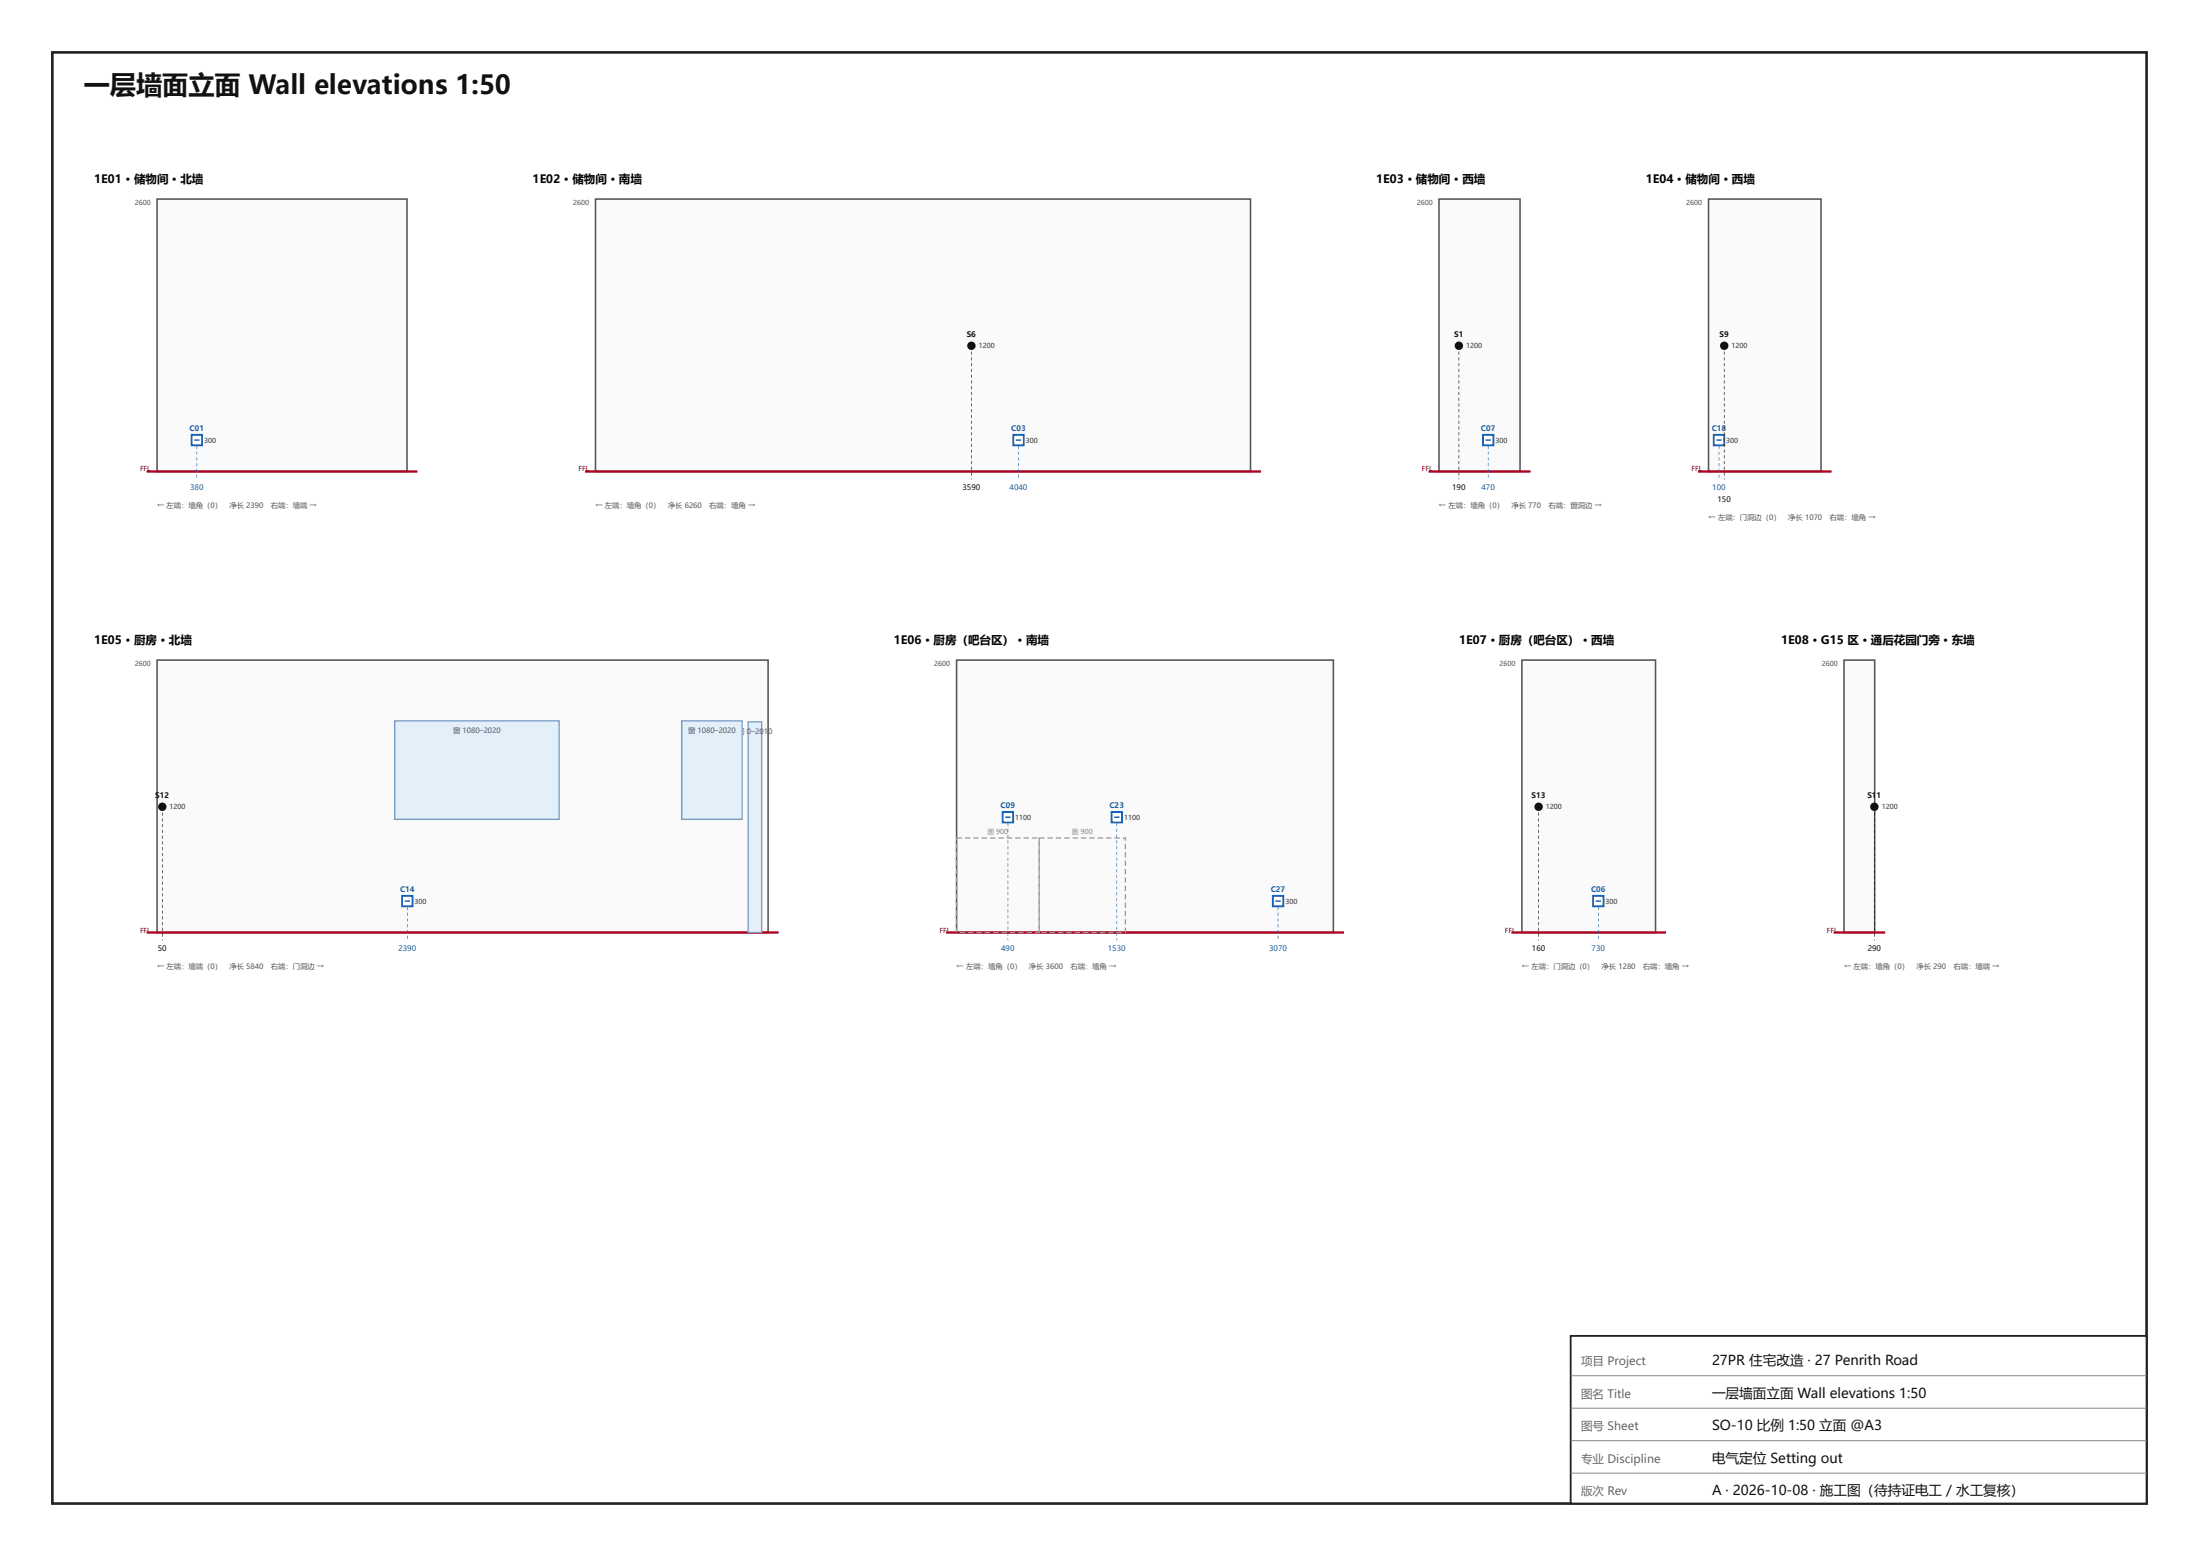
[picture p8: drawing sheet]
<svg xmlns="http://www.w3.org/2000/svg" width="420mm" height="297mm" viewBox="0 0 420 297" stroke-linecap="round" stroke-linejoin="round" font-family="sans-serif">
<path d="M10 10h400v277h-400z" fill="none" stroke="#222" stroke-width=".5"/>
<path d="M300 255h110v32h-110z" fill="#fff"/>
<path d="M300 255h110v32h-110z" fill="none" stroke="#222" stroke-width=".35"/>
<path d="M300 262.6h110M300 268.8h110M300 275h110M300 281.2h110" fill="none" stroke="#888" stroke-width=".19"/>
<path d="M30 38h47.7v52h-47.7z" fill="#fafafa"/>
<path d="M30 38h47.7v52h-47.7z" fill="none" stroke="#555" stroke-width=".3"/>
<path d="M28 90h51.7" fill="none" stroke="#b00020" stroke-width=".45"/>
<path d="M36.6 83h2v2h-2z" fill="#fff"/>
<path d="M36.6 83h2v2h-2z" fill="none" stroke="#1565c0" stroke-width=".35"/>
<path d="M37.1 84h1" fill="none" stroke="#1565c0" stroke-width=".3"/>
<path d="M37.5 85.1h.2v.6h-.2zM37.5 86.2h.2v.6h-.2zM37.5 87.3h.2v.6h-.2zM37.5 88.4h.2v.6h-.2zM37.5 89.5h.2v.6h-.2zM37.5 90.6h.2v.6h-.2z" fill="#1565c0"/>
<path d="M113.7 38h125.1v52h-125.1z" fill="#fafafa"/>
<path d="M113.7 38h125.1v52h-125.1z" fill="none" stroke="#555" stroke-width=".3"/>
<path d="M111.7 90h129.1" fill="none" stroke="#b00020" stroke-width=".45"/>
<g fill="#111">
<path d="M185.5 67.1h.1v.6h-.1zM185.5 68.2h.1v.6h-.1zM185.5 69.3h.1v.6h-.1zM185.5 70.4h.1v.6h-.1zM185.5 71.5h.1v.6h-.1zM185.5 72.6h.1v.6h-.1zM185.5 73.7h.1v.6h-.1zM185.5 74.8h.1v.6h-.1zM185.5 75.9h.1v.6h-.1zM185.5 77h.1v.6h-.1zM185.5 78.1h.1v.6h-.1zM185.5 79.2h.1v.6h-.1zM185.5 80.3h.1v.6h-.1zM185.5 81.4h.1v.6h-.1zM185.5 82.5h.1v.6h-.1zM185.5 83.6h.1v.6h-.1zM185.5 84.7h.1v.6h-.1zM185.5 85.8h.1v.6h-.1zM185.5 86.9h.1v.6h-.1zM185.5 88h.1v.6h-.1zM185.5 89.1h.1v.6h-.1zM185.5 90.2h.1v.6h-.1zM185.5 91.3h.1v.2h-.1z"/>
<circle cx="185.5" cy="66" r=".8"/>
</g>
<path d="M193.5 83h2v2h-2z" fill="#fff"/>
<path d="M193.5 83h2v2h-2z" fill="none" stroke="#1565c0" stroke-width=".35"/>
<path d="M194 84h1" fill="none" stroke="#1565c0" stroke-width=".3"/>
<path d="M194.5 85.1h.1v.6h-.1zM194.5 86.2h.1v.6h-.1zM194.5 87.3h.1v.6h-.1zM194.5 88.4h.1v.6h-.1zM194.5 89.5h.1v.6h-.1zM194.5 90.6h.1v.6h-.1z" fill="#1565c0"/>
<path d="M274.8 38h15.5v52h-15.5z" fill="#fafafa"/>
<path d="M274.8 38h15.5v52h-15.5z" fill="none" stroke="#555" stroke-width=".3"/>
<path d="M272.8 90h19.5" fill="none" stroke="#b00020" stroke-width=".45"/>
<g fill="#111">
<path d="M278.6 67.1h.1v.6h-.1zM278.6 68.2h.1v.6h-.1zM278.6 69.3h.1v.6h-.1zM278.6 70.4h.1v.6h-.1zM278.6 71.5h.1v.6h-.1zM278.6 72.6h.1v.6h-.1zM278.6 73.7h.1v.6h-.1zM278.6 74.8h.1v.6h-.1zM278.6 75.9h.1v.6h-.1zM278.6 77h.1v.6h-.1zM278.6 78.1h.1v.6h-.1zM278.6 79.2h.1v.6h-.1zM278.6 80.3h.1v.6h-.1zM278.6 81.4h.1v.6h-.1zM278.6 82.5h.1v.6h-.1zM278.6 83.6h.1v.6h-.1zM278.6 84.7h.1v.6h-.1zM278.6 85.8h.1v.6h-.1zM278.6 86.9h.1v.6h-.1zM278.6 88h.1v.6h-.1zM278.6 89.1h.1v.6h-.1zM278.6 90.2h.1v.6h-.1zM278.6 91.3h.1v.2h-.1z"/>
<circle cx="278.6" cy="66" r=".8"/>
</g>
<path d="M283.2 83h2v2h-2z" fill="#fff"/>
<path d="M283.2 83h2v2h-2z" fill="none" stroke="#1565c0" stroke-width=".35"/>
<path d="M283.7 84h1" fill="none" stroke="#1565c0" stroke-width=".3"/>
<path d="M284.2 85.1h.1v.6h-.1zM284.2 86.2h.1v.6h-.1zM284.2 87.3h.1v.6h-.1zM284.2 88.4h.1v.6h-.1zM284.2 89.5h.1v.6h-.1zM284.2 90.6h.1v.6h-.1z" fill="#1565c0"/>
<path d="M326.3 38h21.5v52h-21.5z" fill="#fafafa"/>
<path d="M326.3 38h21.5v52h-21.5z" fill="none" stroke="#555" stroke-width=".3"/>
<path d="M324.3 90h25.5" fill="none" stroke="#b00020" stroke-width=".45"/>
<path d="M327.3 83h2v2h-2z" fill="#fff"/>
<path d="M327.3 83h2v2h-2z" fill="none" stroke="#1565c0" stroke-width=".35"/>
<path d="M327.8 84h1" fill="none" stroke="#1565c0" stroke-width=".3"/>
<path d="M328.3 85.1h.1v.6h-.1zM328.3 86.2h.1v.6h-.1zM328.3 87.3h.1v.6h-.1zM328.3 88.4h.1v.6h-.1zM328.3 89.5h.1v.6h-.1zM328.3 90.6h.1v.6h-.1z" fill="#1565c0"/>
<g fill="#111">
<path d="M329.3 67.1h.1v.6h-.1zM329.3 68.2h.1v.6h-.1zM329.3 69.3h.1v.6h-.1zM329.3 70.4h.1v.6h-.1zM329.3 71.5h.1v.6h-.1zM329.3 72.6h.1v.6h-.1zM329.3 73.7h.1v.6h-.1zM329.3 74.8h.1v.6h-.1zM329.3 75.9h.1v.6h-.1zM329.3 77h.1v.6h-.1zM329.3 78.1h.1v.6h-.1zM329.3 79.2h.1v.6h-.1zM329.3 80.3h.1v.6h-.1zM329.3 81.4h.1v.6h-.1zM329.3 82.5h.1v.6h-.1zM329.3 83.6h.1v.6h-.1zM329.3 84.7h.1v.6h-.1zM329.3 85.8h.1v.6h-.1zM329.3 86.9h.1v.6h-.1zM329.3 88h.1v.6h-.1zM329.3 89.1h.1v.6h-.1zM329.3 90.2h.1v.6h-.1zM329.3 91.3h.1v.2h-.1z"/>
<circle cx="329.3" cy="66" r=".8"/>
</g>
<path d="M30 126h116.7v52h-116.7z" fill="#fafafa"/>
<path d="M30 126h116.7v52h-116.7z" fill="none" stroke="#555" stroke-width=".3"/>
<path d="M28 178h120.7" fill="none" stroke="#b00020" stroke-width=".45"/>
<path d="M142.9 137.8h2.6v40.2h-2.6z" fill="#e3f0fa"/>
<path d="M142.9 137.8h2.6v40.2h-2.6z" fill="none" stroke="#7a9cb8" stroke-width=".25"/>
<path d="M75.4 137.6h31.4v18.8h-31.4z" fill="#e3f0fa"/>
<path d="M75.4 137.6h31.4v18.8h-31.4z" fill="none" stroke="#7a9cb8" stroke-width=".25"/>
<path d="M130.2 137.6h11.6v18.8h-11.6z" fill="#e3f0fa"/>
<path d="M130.2 137.6h11.6v18.8h-11.6z" fill="none" stroke="#7a9cb8" stroke-width=".25"/>
<g fill="#111">
<path d="M30.9 155.1h.2v.6h-.2zM30.9 156.2h.2v.6h-.2zM30.9 157.3h.2v.6h-.2zM30.9 158.4h.2v.6h-.2zM30.9 159.5h.2v.6h-.2zM30.9 160.6h.2v.6h-.2zM30.9 161.7h.2v.6h-.2zM30.9 162.8h.2v.6h-.2zM30.9 163.9h.2v.6h-.2zM30.9 165h.2v.6h-.2zM30.9 166.1h.2v.6h-.2zM30.9 167.2h.2v.6h-.2zM30.9 168.3h.2v.6h-.2zM30.9 169.4h.2v.6h-.2zM30.9 170.5h.2v.6h-.2zM30.9 171.6h.2v.6h-.2zM30.9 172.7h.2v.6h-.2zM30.9 173.8h.2v.6h-.2zM30.9 174.9h.2v.6h-.2zM30.9 176h.2v.6h-.2zM30.9 177.1h.2v.6h-.2zM30.9 178.2h.2v.6h-.2zM30.9 179.3h.2v.2h-.2z"/>
<circle cx="31" cy="154" r=".8"/>
</g>
<path d="M76.8 171h2v2h-2z" fill="#fff"/>
<path d="M76.8 171h2v2h-2z" fill="none" stroke="#1565c0" stroke-width=".35"/>
<path d="M77.3 172h1" fill="none" stroke="#1565c0" stroke-width=".3"/>
<path d="M77.7 173.1h.2v.6h-.2zM77.7 174.2h.2v.6h-.2zM77.7 175.3h.2v.6h-.2zM77.7 176.4h.2v.6h-.2zM77.7 177.5h.2v.6h-.2zM77.7 178.6h.2v.6h-.2z" fill="#1565c0"/>
<path d="M182.7 126h72v52h-72z" fill="#fafafa"/>
<path d="M182.7 126h72v52h-72z" fill="none" stroke="#555" stroke-width=".3"/>
<path d="M180.7 178h76" fill="none" stroke="#b00020" stroke-width=".45"/>
<g fill="#999">
<path d="M200.1 159.8h1v.3h-1zM201.7 159.8h1v.3h-1zM203.3 159.8h1v.3h-1zM204.9 159.8h1v.3h-1zM206.5 159.8h1v.3h-1zM208.1 159.8h1v.3h-1zM209.7 159.8h1v.3h-1zM211.3 159.8h1v.3h-1zM212.9 159.8h1v.3h-1zM214.5 159.8h.6v.7h-.3v-.5h.2v.1h-.5zM214.8 161.1h.3v1h-.3zM214.8 162.7h.3v1h-.3zM214.8 164.3h.3v1h-.3zM214.8 165.9h.3v1h-.3zM214.8 167.5h.3v1h-.3zM214.8 169.1h.3v1h-.3zM214.8 170.7h.3v1h-.3zM214.8 172.3h.3v1h-.3zM214.8 173.9h.3v1h-.3zM214.8 175.5h.3v1h-.3zM214.8 177.1h.3v1h-.2l.1-.2-.2 .1zM213.3 177.9h1v.2h-1zM211.7 177.9h1v.2h-1zM210.1 177.9h1v.2h-1zM208.5 177.9h1v.2h-1zM206.9 177.9h1v.2h-1zM205.3 177.9h1v.2h-1zM203.7 177.9h1v.2h-1zM202.1 177.9h1v.2h-1zM200.5 177.9h1v.2h-1zM198.9 177.9h1v.2h-1zM198.4 176.8h.2v1h-.2zM198.4 175.2h.2v1h-.2zM198.4 173.6h.2v1h-.2zM198.4 172h.2v1h-.2zM198.4 170.4h.2v1h-.2zM198.4 168.8h.2v1h-.2zM198.4 167.2h.2v1h-.2zM198.4 165.6h.2v1h-.2zM198.4 164h.2v1h-.2zM198.4 162.4h.2v1h-.2zM198.4 160.8h.2v1h-.2zM198.4 159.8h1.1v.3h-1v-.1h.1v.2h-.2z"/>
<path d="M184.3 159.8h1v.3h-1zM185.9 159.8h1v.3h-1zM187.5 159.8h1v.3h-1zM189.1 159.8h1v.3h-1zM190.7 159.8h1v.3h-1zM192.3 159.8h1v.3h-1zM193.9 159.8h1v.3h-1zM195.5 159.8h1v.3h-1zM197.1 159.8h1v.3h-1zM198.4 160.2h.2v1h-.2zM198.4 161.8h.2v1h-.2zM198.4 163.4h.2v1h-.2zM198.4 165h.2v1h-.2zM198.4 166.6h.2v1h-.2zM198.4 168.2h.2v1h-.2zM198.4 169.8h.2v1h-.2zM198.4 171.4h.2v1h-.2zM198.4 173h.2v1h-.2zM198.4 174.6h.2v1h-.2zM198.4 176.2h.2v1h-.2zM197.7 177.9h.8v.1h-.1v-.2h.2v.3h-.9zM196.1 177.9h1v.2h-1zM194.5 177.9h1v.2h-1zM192.9 177.9h1v.2h-1zM191.3 177.9h1v.2h-1zM189.7 177.9h1v.2h-1zM188.1 177.9h1v.2h-1zM186.5 177.9h1v.2h-1zM184.9 177.9h1v.2h-1zM183.3 177.9h1v.2h-1zM182.6 177h.2v1h-.2zM182.6 175.4h.2v1h-.2zM182.6 173.8h.2v1h-.2zM182.6 172.2h.2v1h-.2zM182.6 170.6h.2v1h-.2zM182.6 169h.2v1h-.2zM182.6 167.4h.2v1h-.2zM182.6 165.8h.2v1h-.2zM182.6 164.2h.2v1h-.2zM182.6 162.6h.2v1h-.2zM182.6 161h.2v1h-.2zM182.6 159.8h1.1v.3h-1v-.1h.1v.4h-.2z"/>
</g>
<path d="M191.5 155h2v2h-2z" fill="#fff"/>
<path d="M191.5 155h2v2h-2z" fill="none" stroke="#1565c0" stroke-width=".35"/>
<path d="M192 156h1" fill="none" stroke="#1565c0" stroke-width=".3"/>
<path d="M192.4 157.1h.2v.6h-.2zM192.4 158.2h.2v.6h-.2zM192.4 159.3h.2v.6h-.2zM192.4 160.4h.2v.6h-.2zM192.4 161.5h.2v.6h-.2zM192.4 162.6h.2v.6h-.2zM192.4 163.7h.2v.6h-.2zM192.4 164.8h.2v.6h-.2zM192.4 165.9h.2v.6h-.2zM192.4 167h.2v.6h-.2zM192.4 168.1h.2v.6h-.2zM192.4 169.2h.2v.6h-.2zM192.4 170.3h.2v.6h-.2zM192.4 171.4h.2v.6h-.2zM192.4 172.5h.2v.6h-.2zM192.4 173.6h.2v.6h-.2zM192.4 174.7h.2v.6h-.2zM192.4 175.8h.2v.6h-.2zM192.4 176.9h.2v.6h-.2zM192.4 178h.2v.6h-.2zM192.4 179.1h.2v.4h-.2z" fill="#1565c0"/>
<path d="M212.3 155h2v2h-2z" fill="#fff"/>
<path d="M212.3 155h2v2h-2z" fill="none" stroke="#1565c0" stroke-width=".35"/>
<path d="M212.8 156h1" fill="none" stroke="#1565c0" stroke-width=".3"/>
<path d="M213.2 157.1h.2v.6h-.2zM213.2 158.2h.2v.6h-.2zM213.2 159.3h.2v.6h-.2zM213.2 160.4h.2v.6h-.2zM213.2 161.5h.2v.6h-.2zM213.2 162.6h.2v.6h-.2zM213.2 163.7h.2v.6h-.2zM213.2 164.8h.2v.6h-.2zM213.2 165.9h.2v.6h-.2zM213.2 167h.2v.6h-.2zM213.2 168.1h.2v.6h-.2zM213.2 169.2h.2v.6h-.2zM213.2 170.3h.2v.6h-.2zM213.2 171.4h.2v.6h-.2zM213.2 172.5h.2v.6h-.2zM213.2 173.6h.2v.6h-.2zM213.2 174.7h.2v.6h-.2zM213.2 175.8h.2v.6h-.2zM213.2 176.9h.2v.6h-.2zM213.2 178h.2v.6h-.2zM213.2 179.1h.2v.4h-.2z" fill="#1565c0"/>
<path d="M243.1 171h2v2h-2z" fill="#fff"/>
<path d="M243.1 171h2v2h-2z" fill="none" stroke="#1565c0" stroke-width=".35"/>
<path d="M243.6 172h1" fill="none" stroke="#1565c0" stroke-width=".3"/>
<path d="M244 173.1h.2v.6h-.2zM244 174.2h.2v.6h-.2zM244 175.3h.2v.6h-.2zM244 176.4h.2v.6h-.2zM244 177.5h.2v.6h-.2zM244 178.6h.2v.6h-.2z" fill="#1565c0"/>
<path d="M290.7 126h25.5v52h-25.5z" fill="#fafafa"/>
<path d="M290.7 126h25.5v52h-25.5z" fill="none" stroke="#555" stroke-width=".3"/>
<path d="M288.7 178h29.5" fill="none" stroke="#b00020" stroke-width=".45"/>
<g fill="#111">
<path d="M293.8 155.1h.1v.6h-.1zM293.8 156.2h.1v.6h-.1zM293.8 157.3h.1v.6h-.1zM293.8 158.4h.1v.6h-.1zM293.8 159.5h.1v.6h-.1zM293.8 160.6h.1v.6h-.1zM293.8 161.7h.1v.6h-.1zM293.8 162.8h.1v.6h-.1zM293.8 163.9h.1v.6h-.1zM293.8 165h.1v.6h-.1zM293.8 166.1h.1v.6h-.1zM293.8 167.2h.1v.6h-.1zM293.8 168.3h.1v.6h-.1zM293.8 169.4h.1v.6h-.1zM293.8 170.5h.1v.6h-.1zM293.8 171.6h.1v.6h-.1zM293.8 172.7h.1v.6h-.1zM293.8 173.8h.1v.6h-.1zM293.8 174.9h.1v.6h-.1zM293.8 176h.1v.6h-.1zM293.8 177.1h.1v.6h-.1zM293.8 178.2h.1v.6h-.1zM293.8 179.3h.1v.2h-.1z"/>
<circle cx="293.9" cy="154" r=".8"/>
</g>
<path d="M304.3 171h2v2h-2z" fill="#fff"/>
<path d="M304.3 171h2v2h-2z" fill="none" stroke="#1565c0" stroke-width=".35"/>
<path d="M304.8 172h1" fill="none" stroke="#1565c0" stroke-width=".3"/>
<path d="M305.2 173.1h.1v.6h-.1zM305.2 174.2h.1v.6h-.1zM305.2 175.3h.1v.6h-.1zM305.2 176.4h.1v.6h-.1zM305.2 177.5h.1v.6h-.1zM305.2 178.6h.1v.6h-.1z" fill="#1565c0"/>
<path d="M352.2 126h5.9v52h-5.9z" fill="#fafafa"/>
<path d="M352.2 126h5.9v52h-5.9z" fill="none" stroke="#555" stroke-width=".3"/>
<path d="M350.2 178h9.9" fill="none" stroke="#b00020" stroke-width=".45"/>
<g fill="#111">
<path d="M357.9 155.1h.2v.6h-.2zM357.9 156.2h.2v.6h-.2zM357.9 157.3h.2v.6h-.2zM357.9 158.4h.2v.6h-.2zM357.9 159.5h.2v.6h-.2zM357.9 160.6h.2v.6h-.2zM357.9 161.7h.2v.6h-.2zM357.9 162.8h.2v.6h-.2zM357.9 163.9h.2v.6h-.2zM357.9 165h.2v.6h-.2zM357.9 166.1h.2v.6h-.2zM357.9 167.2h.2v.6h-.2zM357.9 168.3h.2v.6h-.2zM357.9 169.4h.2v.6h-.2zM357.9 170.5h.2v.6h-.2zM357.9 171.6h.2v.6h-.2zM357.9 172.7h.2v.6h-.2zM357.9 173.8h.2v.6h-.2zM357.9 174.9h.2v.6h-.2zM357.9 176h.2v.6h-.2zM357.9 177.1h.2v.6h-.2zM357.9 178.2h.2v.6h-.2zM357.9 179.3h.2v.2h-.2z"/>
<circle cx="358" cy="154" r=".8"/>
</g>
<text font-size="5" fill="#111" x="16" y="18">一层墙面立面 Wall elevations 1:50</text>
<g font-size="2.6" fill="#111">
<text x="327" y="260.6">27PR 住宅改造 · 27 Penrith Road</text>
<text x="327" y="266.8">一层墙面立面 Wall elevations 1:50</text>
<text x="327" y="273">SO-10 比例 1:50 立面 @A3</text>
<text x="327" y="279.2">电气定位 Setting out</text>
<text x="327" y="285.4">A · 2026-10-08 · 施工图（待持证电工 / 水工复核）</text>
</g>
<g font-size="2.2">
<text x="18" y="35">1E01 · 储物间 · 北墙</text>
<text x="101.7" y="35">1E02 · 储物间 · 南墙</text>
<text x="262.8" y="35">1E03 · 储物间 · 西墙</text>
<text x="314.3" y="35">1E04 · 储物间 · 西墙</text>
<text x="18" y="123">1E05 · 厨房 · 北墙</text>
<text x="170.7" y="123">1E06 · 厨房（吧台区） · 南墙</text>
<text x="278.7" y="123">1E07 · 厨房（吧台区） · 西墙</text>
<text x="340.2" y="123">1E08 · G15 区 · 通后花园门旁 · 东墙</text>
</g>
<g font-size="2.2" fill="#666">
<text x="302" y="260.6">项目 Project</text>
<text x="302" y="266.8">图名 Title</text>
<text x="302" y="273">图号 Sheet</text>
<text x="302" y="279.2">专业 Discipline</text>
<text x="302" y="285.4">版次 Rev</text>
</g>
<g font-size="1.4" fill="#111">
<text x="184.7" y="64.3">S6</text>
<text x="277.8" y="64.3">S1</text>
<text x="328.4" y="64.3">S9</text>
<text x="183.8" y="93.6">3590</text>
<text x="277.4" y="93.6">190</text>
<text x="328.1" y="95.9">150</text>
<text x="29.7" y="152.3">S12</text>
<text x="292.5" y="152.3">S13</text>
<text x="356.7" y="152.3">S1</text>
<text x="358.4" y="152.3">1</text>
<text x="30.1" y="181.6">50</text>
<text x="292.6" y="181.6">160</text>
<text x="356.7" y="181.6">290</text>
</g>
<g font-size="1.4" fill="#1565c0">
<text x="36.2" y="82.3">C01</text>
<text x="193.2" y="82.3">C03</text>
<text x="282.9" y="82.3">C07</text>
<text x="326.9" y="82.3">C18</text>
<text x="36.3" y="93.6">380</text>
<text x="192.8" y="93.6">4040</text>
<text x="283" y="93.6">470</text>
<text x="327" y="93.6">100</text>
<text x="191.1" y="154.3">C09</text>
<text x="211.9" y="154.3">C23</text>
<text x="76.4" y="170.3">C14</text>
<text x="242.7" y="170.3">C27</text>
<text x="303.9" y="170.3">C06</text>
<text x="76.1" y="181.6">2390</text>
<text x="191.2" y="181.6">490</text>
<text x="211.6" y="181.6">1530</text>
<text x="242.4" y="181.6">3070</text>
<text x="304" y="181.6">730</text>
</g>
<g font-size="1.4" fill="#555">
<text x="30" y="96.9">← 左端：墙角（0）</text>
<text x="43.8" y="96.9">净长 2390</text>
<text x="51.7" y="96.9">右端：墙端 →</text>
<text x="113.7" y="96.9">← 左端：墙角（0）</text>
<text x="127.6" y="96.9">净长 6260</text>
<text x="135.5" y="96.9">右端：墙角 →</text>
<text x="274.8" y="96.9">← 左端：墙角（0）</text>
<text x="288.7" y="96.9">净长 770</text>
<text x="295.8" y="96.9">右端：窗洞边 →</text>
<text x="326.3" y="99.2">← 左端：门洞边（0）</text>
<text x="341.6" y="99.2">净长 1070</text>
<text x="349.5" y="99.2">右端：墙角 →</text>
<text x="30" y="184.9">← 左端：墙端（0）</text>
<text x="43.8" y="184.9">净长 5840</text>
<text x="51.7" y="184.9">右端：门洞边 →</text>
<text x="182.7" y="184.9">← 左端：墙角（0）</text>
<text x="196.5" y="184.9">净长 3600</text>
<text x="204.4" y="184.9">右端：墙角 →</text>
<text x="290.7" y="184.9">← 左端：门洞边（0）</text>
<text x="305.9" y="184.9">净长 1280</text>
<text x="313.8" y="184.9">右端：墙角 →</text>
<text x="352.2" y="184.9">← 左端：墙角（0）</text>
<text x="366" y="184.9">净长 290</text>
<text x="373.1" y="184.9">右端：墙端 →</text>
</g>
<g font-size="1.4" fill="#557">
<text x="86.5" y="140">窗 1080–2020</text>
<text x="131.4" y="140">窗 1080–2020 门 0–20</text>
<text x="145.9" y="140.2">10</text>
</g>
<g font-size="1.3" fill="#555">
<text x="25.7" y="39.2">2600</text>
<text x="109.5" y="39.2">2600</text>
<text x="270.6" y="39.2">2600</text>
<text x="322.1" y="39.2">2600</text>
<text x="25.7" y="127.2">2600</text>
<text x="178.5" y="127.2">2600</text>
<text x="286.4" y="127.2">2600</text>
<text x="348" y="127.2">2600</text>
</g>
<g font-size="1.3" fill="#333">
<text x="186.9" y="66.5">1200</text>
<text x="280" y="66.5">1200</text>
<text x="330.7" y="66.5">1200</text>
<text x="39" y="84.5">300</text>
<text x="195.9" y="84.5">300</text>
<text x="285.6" y="84.5">300</text>
<text x="329.7" y="84.5">300</text>
<text x="32.4" y="154.5">1200</text>
<text x="295.3" y="154.5">1200</text>
<text x="359.4" y="154.5">1200</text>
<text x="193.9" y="156.5">1100</text>
<text x="214.7" y="156.5">1100</text>
<text x="79.2" y="172.5">300</text>
<text x="245.5" y="172.5">300</text>
<text x="306.7" y="172.5">300</text>
</g>
<g font-size="1.3" fill="#b00020">
<text x="26.7" y="90">FFL</text>
<text x="110.5" y="90">FFL</text>
<text x="271.6" y="90">FFL</text>
<text x="323.1" y="90">FFL</text>
<text x="26.7" y="178">FFL</text>
<text x="179.5" y="178">FFL</text>
<text x="287.4" y="178">FFL</text>
<text x="349" y="178">FFL</text>
</g>
<g font-size="1.3" fill="#888">
<text x="188.6" y="159.2">面 900</text>
<text x="204.7" y="159.2">面 900</text>
</g>
</svg>
